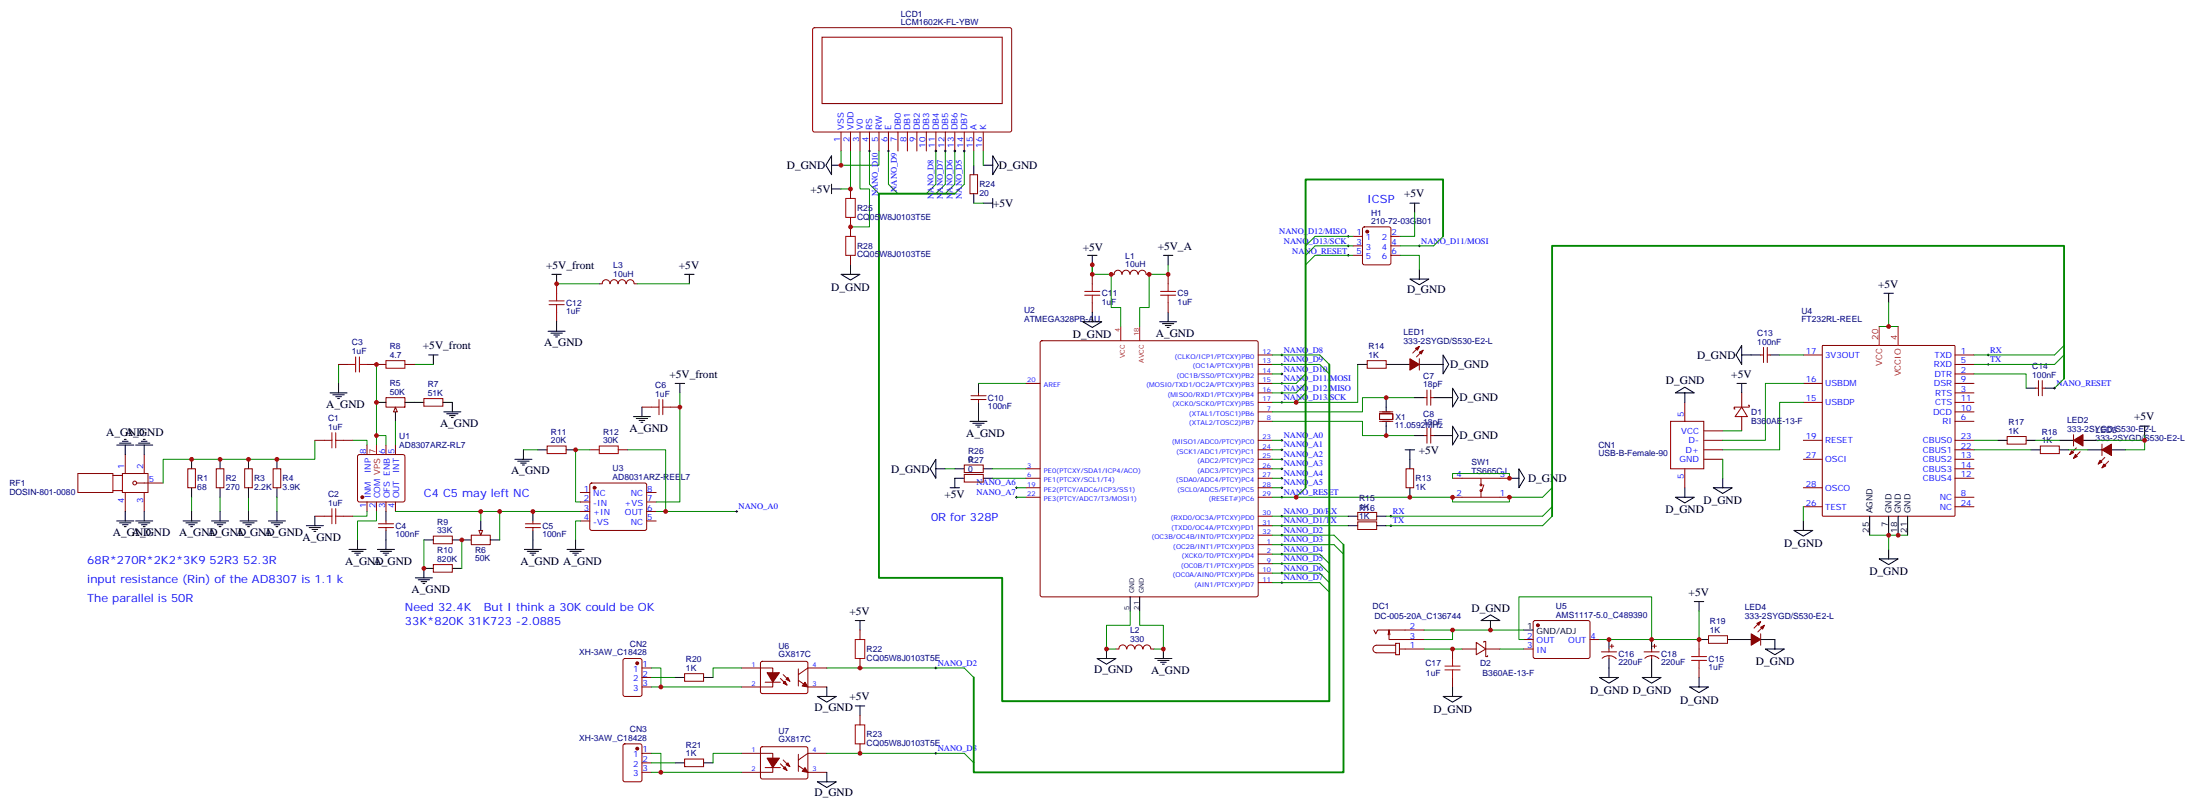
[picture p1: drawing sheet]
<svg xmlns="http://www.w3.org/2000/svg" width="819mm" height="300mm" viewBox="0 0 819 300" stroke-linecap="round" stroke-linejoin="round" font-family="sans-serif">
<g fill="none" stroke="#870000" stroke-width=".37">
<path d="M143.6 147.9h7.1v3.5h-7.1zM29 176.1h13v7.1h-13zM42 176.8h3.5M45.5 176.1h9.6v7.1h-9.6zM46.6 169.1v7M50.8 179.6h9.9M53.7 169.1v7M133.3 169.3l.4-.2h16.3l.5 .2 .2 .5v16.2l-.3 .5-.4 .2h-16.3l-.5-.2-.2-.5v-16.2zM136.6 165.5v3.6M143.6 165.5v3.6M147.1 165.5v3.6M42 182.5h3.5"/>
<path d="M46.6 183.2v7M53.7 183.2v7M136.6 186.7v3.5M140.1 186.7v3.5M143.6 186.7v3.5M147.1 186.7v3.5"/>
<circle cx="50.1" cy="179.6" r=".71"/>
</g>
<circle cx="134.8" cy="184.9" r=".53" fill="#870000" stroke="#870000" stroke-width=".37"/>
<path d="M140.1 165.5v3.6" fill="none" stroke="#f00" stroke-width=".37"/>
<path d="M126 135.5v7.1M140.1 135.5v30M117.2 163.8v7h-56.5v8.8M131.3 163.8h5.3v1.7M140.1 162h3.5v3.5M71.3 184.9v5.3M81.9 184.9v5.3M92.5 184.9v5.3M103 184.9v5.3M136.6 190.2v1.8h-5.3" fill="none" stroke="#008700" stroke-width=".37"/>
<path d="M159.5 132h3.5M161.3 132v3.5M140.1 149.6h3.5M147.1 153.2v3.5M150.7 149.6h3.5" fill="none" stroke="#000" stroke-width=".37"/>
<path d="M147.1 151.4l.7 1.8h-1.4z" fill="#f0f0f0" stroke="#870000" stroke-width=".37"/>
<path d="M147.1 156.7v8.8" fill="none" stroke="#008700" stroke-width=".37"/>
<path d="M178.9 193.7v3.6M171.8 200.8h3.6M182.4 200.8h3.5" fill="none" stroke="#000" stroke-width=".37"/>
<path d="M175.4 199h7v3.6h-7z" fill="none" stroke="#870000" stroke-width=".37"/>
<path d="M178.2 197.3h1.4l-.7 1.7z" fill="#f0f0f0" stroke="#870000" stroke-width=".37"/>
<g fill="none" stroke="#000" stroke-width=".37">
<path d="M309.4 57.9v7.1l-2.1-3.5zM323.2 56.2h.7M323.5 55.8v.7M330.2 56.2h.7M330.6 55.8v.7M347.9 56.2h.7M348.2 55.8v.7M351.4 56.2h.7M351.8 55.8v.7M354.9 56.2h.7M355.3 55.8v.7M358.5 56.2h.7"/>
<path d="M358.8 55.8v.7M369.4 57.9l2.1 3.6-2.1 3.5zM309.4 61.5h3.5M309.4 70.3h3.5M309.4 68.5v3.5M362.3 61.5v3.5M362.3 72v3.6M365.9 75.6h3.5M365.9 61.5h3.5M369.4 73.8v3.5M524.6 75.6h3.5M526.4 75.6v3.5"/>
<path d="M316.5 98.5v3.5M404.7 95h3.5M406.4 95v3.5M432.9 95h3.5M434.7 95v3.5M501.3 91.4h.7M501.3 87.9h.7M501.3 95h.7M501.7 87.6v.7M501.7 91.1v.7M501.7 94.6v.7M527.8 91.4h.7"/>
<path d="M528.1 91.1v.7M205.4 102h3.5M207.1 102v3.6M207.1 119.7v3.5M254.7 102h3.6M256.5 102v3.6M312.9 102h7.1l-3.5 2.1zM402.9 119.7h7.1l-3.6 2.1zM406.4 116.1v3.6M431.5 119.7h6.3M434.7 116.1v3.6M524.6 103.8h7.1l-3.6 2.1z"/>
<path d="M528.1 100.3v3.5M701 109.1h3.5M702.8 109.1v3.5M203.9 123.2h6.4M205 123.9h4.2M206.1 124.6h2.1M206.8 125.3h.7M432.5 120.4h4.3M433.6 121.1h2.1M434.3 121.8h.7M476.6 132h.7M476.6 135.5h.7"/>
<path d="M476.6 139.1h.7M477 131.7v.7M477 135.2v.7M477 138.7v.7M505.2 135.5h3.5M515.8 135.5h8.8M528.1 135.5h8.9M537 132l2.1 3.5-2.1 3.6zM648.1 128.5v7l-2.1-3.5zM648.1 132h7M658.7 132h3.5M739.5 132h.7"/>
<path d="M739.5 135.5h.7M739.8 131.7v.7M739.8 135.2v.7M122.8 146.1h6.4M123.9 146.8h4.2M124.9 147.5h2.1M125.6 148.2h.7M126 142.6v3.5M154.2 149.6h3.5M164.8 149.6h3.5v3.6M165.1 153.2h6.4M166.2 153.9h4.2"/>
<path d="M167.3 154.6h2.1M168 155.3h.7M235.7 154.9h6.3M236.7 155.6h4.3M237.8 156.4h2.1M238.5 157.1h.7M238.9 151.4v3.5M251.2 142.6h3.5M253 142.6v3.5M360.9 156.7h6.4M362 157.4h4.2M363 158.1h2.2"/>
<path d="M363.7 158.8h.8M364.1 142.6v3.5M364.1 149.6v7.1M476.6 149.6h.7M476.6 142.6h.7M476.6 146.1h.7M477 142.2v.7M477 145.8v.7M477 149.3v.7M515.8 147.9v4.9M515.8 157.1v4.9M526.4 147.9h3.5"/>
<path d="M533.4 147.9h7.1M540.5 144.4l2.1 3.5-2.1 3.5zM540.5 158.5l2.1 3.5-2.1 3.5zM623.4 146.1l3.5-2.1 3.5 2.1zM626.9 146.1v3.5M646.3 142.6h3.6M648.1 142.6v3.5M753.9 144.4h3.5M761 144.4h3.9M764.5 144v.7M796.3 158.5h3.5M798 158.5v3.5"/>
<path d="M43.4 165.5h6.4M44.5 164.8h4.2M45.5 164.1h2.2M46.2 163.4h.8M46.6 165.5v3.6M50.5 165.5h6.3M51.5 164.8h4.3M52.6 164.1h2.1M53.3 163.4h.7M53.7 165.5v3.6M71.3 170.8v3.5M81.9 170.8v3.5"/>
<path d="M92.5 170.8v3.5M103 170.8v3.5M191.6 170.8h6.3M192.7 171.5h4.2M193.7 172.2h2.1M194.4 172.9h.7M194.8 167.3v3.5M200.1 167.3h3.5M210.6 167.3h3.6M348.2 170.8v7.1l-2.1-3.6zM348.2 174.3h3.6M355.3 174.3h3.5"/>
<path d="M358.8 177.9h-3.5v3.5M365.9 174.3h3.5M365.9 177.9h3.5M476.6 167.3h.7M476.6 163.8h.7M476.6 170.8h.7M476.6 174.3h.7M476.6 177.9h.7M477 163.4v.7M477 166.9v.7M477 170.5v.7M477 174v.7"/>
<path d="M477 177.5v.7M522.9 167.3h3.5M524.6 167.3v7M526.4 162h3.5M533.4 162h7.1M561.7 177.9h3.5M565.2 174.3l2.1 3.6-2.1 3.5zM641 177.9v3.5M743.3 163.8h3.6M753.9 163.8h3.5M755.7 167.3h3.5M766.3 167.3h3.5"/>
<path d="M766.3 163.8h5.3M775.1 163.8h5.3M776.9 167.3h5.2M785.7 167.3h5.3M43.4 193.7h6.4M44.5 194.5h4.2M45.5 195.2h2.2M46.2 195.9h.8M46.6 190.2v3.5M50.5 193.7h6.3M51.5 194.5h4.3M52.6 195.2h2.1"/>
<path d="M53.3 195.9h.7M53.7 190.2v3.5M68.1 193.7h6.4M69.2 194.5h4.2M70.2 195.2h2.2M70.9 195.9h.7M71.3 181.4v3.5M71.3 190.2v3.5M78.7 193.7h6.4M79.8 194.5h4.2M80.8 195.2h2.1M81.5 195.9h.7"/>
<path d="M81.9 181.4v3.5M81.9 190.2v3.5M89.3 193.7h6.3M90.3 194.5h4.3M91.4 195.2h2.1M92.1 195.9h.7M92.5 181.4v3.5M92.5 190.2v3.5M99.9 193.7h6.3M100.9 194.5h4.3M102 195.2h2.1M102.7 195.9h.7"/>
<path d="M103 181.4v3.5M103 190.2v3.5M114 195.5h6.3M115 196.2h4.3M116.1 196.9h2.1M116.8 197.6h.7M117.2 192v3.5M143.6 190.2v3.5M143.6 197.3v7M198.3 190.2v3.5M198.3 197.3v7M273.8 190.2h.7"/>
<path d="M274.1 189.9v.7M353.5 181.4h3.5M377.9 181.4h.7M377.9 184.9h.7M378.2 181v.8M378.2 184.6v.7M476.6 192h.7M476.6 181.4h.7M476.6 184.9h.7M476.6 195.5h.7M476.6 199h.7M477 181v.8"/>
<path d="M477 184.6v.7M477 191.6v.7M477 195.2v.7M477 198.7v.7M501.7 192h3.5M501.7 195.5h3.5M512.3 192h3.5M512.3 195.5h3.5M517.2 192h.7M517.2 195.5h.7M517.6 191.6v.7M517.6 195.2v.7"/>
<path d="M524.6 181.4v3.5M623.4 184.9h7l-3.5 2.1zM626.9 181.4v3.5M637.5 181.4h7.1l-3.6 2.1zM667.5 197.3h7l-3.5 2.1zM671 193.7v3.6M695.7 192v7M702.8 192v7M706.3 192v7M709.8 192v7M129.9 204.3h6.3M130.9 205h4.2"/>
<path d="M132 205.7h2.1M132.7 206.4h.7M133 200.8v3.5M140.4 204.3h6.4M141.5 205h4.2M142.6 205.7h2.1M143.3 206.4h.7M154.6 214.9h6.3M155.6 215.6h4.2M156.7 216.3h2.1M157.4 217h.7M157.7 200.8h3.6"/>
<path d="M161.3 211.4h-3.6v3.5M168.3 200.8h3.5M168.3 211.4h3.5M195.1 204.3h6.4M196.2 205h4.2M197.2 205.7h2.2M197.9 206.4h.7M211 204.3h6.3M212.1 205h4.2M213.1 205.7h2.1M213.8 206.4h.7M214.2 200.8v3.5"/>
<path d="M476.6 202.6h.7M476.6 206.1h.7M476.6 209.6h.7M476.6 213.1h.7M476.6 216.7h.7M477 202.2v.7M477 205.7v.7M477 209.3v.7M477 212.8v.7M477 216.3v.7M699.2 207.9h7.1l-3.5 2.1zM702.8 204.3v3.6"/>
<path d="M318.2 230.8h3.6M320 230.8v3.5M420.5 222v5.3M424.1 222v5.3M551.1 230.8l3.5-2.1 3.5 2.1zM554.6 230.8v3.5M566.9 234.3h3.6M598.7 237.8v3.6M614.6 237.8v3.6M630.4 223.7h3.6M632.2 223.7v3.6M632.2 237.8h3.5"/>
<path d="M642.8 237.8h8.8M655.1 237.8h5.3v3.6M251.2 252h3.5M261.8 252h3.5M304.1 259h7.1l-3.5 2.1zM307.7 255.5v3.5M347.9 248.4h.7M348.2 248.1v.7M408.2 244.9h7.1l-3.6 2.1zM411.7 241.4v3.5M429.7 244.9h6.4M430.8 245.6h4.2"/>
<path d="M431.8 246.3h2.2M432.5 247h.7M432.9 241.4v3.5M537 259h7l-3.5 2.1zM540.5 255.5v3.5M595.2 252h7l-3.5 2.1zM598.7 244.9v7.1M611 252h7.1l-3.5 2.1zM614.6 244.9v7.1M628.7 255.5h7l-3.5 2.1zM632.2 252v3.5M656.9 241.4h7.1l-3.6 2.1z"/>
<path d="M318.2 262.5h3.6M320 262.5v3.6M348.2 279.8v.7M251.2 283.7h3.5M261.8 283.7h3.5M304.1 290.8h7.1l-3.5 2.1zM307.7 287.2v3.6M347.9 280.2h.7"/>
</g>
<g fill="none" stroke="#870000" stroke-width=".37">
<path d="M302.6 10.5l.5-.2 72.9 .1 .4 .6v37.7l-.7 .4-72.9-.1-.4-.6v-37.4zM305.9 13.8h67v24.7h-67zM312.9 49.1v7.1M316.5 49.1v7.1M320 49.1v7.1M323.5 49.1v7.1M327.1 49.1v7.1M330.6 49.1v7.1M334.1 49.1v7.1M337.6 49.1v7.1M341.2 49.1v7.1M344.7 49.1v7.1"/>
<path d="M348.2 49.1v7.1M351.8 49.1v7.1M355.3 49.1v7.1M358.8 49.1v7.1M362.3 49.1v7.1M365.9 49.1v7.1M316.5 70.3v3.5M360.9 65h2.8v7h-2.8zM316.5 80.9v7M316.5 95v3.5M503.4 87.9h3.6M503.4 95h3.6"/>
<path d="M503.4 91.4h3.6M507.2 84.6l.5-.2h9.2l.5 .2 .2 .5v12.7l-.3 .5-.4 .2h-9.2l-.5-.2-.2-.5v-12.7zM517.6 87.9h3.5M517.6 95h3.5M517.6 91.4h3.5M207.1 105.6v3.5M207.1 116.1v3.6M223 105.6h1M224.1 105.5a1.41 1.41 0 0 1 1.4-1.5 1.41 1.41 0 0 1 1.4 1.5M227.1 105.5a1.41 1.41 0 0 1 1.4-1.5 1.41 1.41 0 0 1 1.4 1.5M230.1 105.5a1.41 1.41 0 0 1 1.4-1.5 1.41 1.41 0 0 1 1.4 1.5M233.1 105.5a1.41 1.41 0 0 1 1.4-1.5 1.41 1.41 0 0 1 1.4 1.5"/>
<path d="M236 105.6h1.1M406.4 102v3.6M406.4 112.6v3.5M413.5 102h1M414.6 102a1.41 1.41 0 0 1 1.4-1.5 1.41 1.41 0 0 1 1.4 1.5M417.6 102a1.41 1.41 0 0 1 1.4-1.5 1.41 1.41 0 0 1 1.4 1.5M420.6 102a1.41 1.41 0 0 1 1.4-1.5 1.41 1.41 0 0 1 1.4 1.5M423.6 102a1.41 1.41 0 0 1 1.4-1.5 1.41 1.41 0 0 1 1.4 1.5M426.5 102h1.1M434.7 102v3.6M434.7 112.6v3.5M126 135.5h3.5"/>
<path d="M136.6 135.5h7M150.7 135.5h3.5M468.2 132h5.3M468.2 135.5h5.3M468.2 139.1h5.3M508.7 134.1h7.1v2.8h-7.1zM528.1 128.8l-2.4 2.5M528.1 133.4v4.3M529.6 130.2l-2.5 2.5M655.1 132h1.1M656.2 129.2v5.6M657.6 132h1.1"/>
<path d="M657.6 129.2v5.6M671 132h7.1M678.1 128.7h49.3l.1 62.9-.2 .3-48.9 .1-.3-.2zM727.5 132h7M727.5 135.5h7M727.5 139.1h7M157.7 148.2h7.1v2.9h-7.1zM238.9 151.4h3.5M249.4 151.4h3.6M361.3 148.6h5.6M361.3 147.2h5.6M364.1 146.1v1.1"/>
<path d="M364.1 148.6v1M381.7 142.6h5.3M468.2 153.2h5.3M468.2 156.7h5.3M468.2 142.6h5.3M468.2 146.1h5.3M468.2 149.6h5.3M513.3 153.9h5v2.1h-5zM513.3 153.2h5M513.3 156.7h5M529.9 147.9h1.1M531 145.1v5.6"/>
<path d="M531 159.2v5.6M532.4 145.1v5.6M532.4 159.2v5.6M532.4 147.9h1M621.6 156.7h12.4v17.6h-12.4zM626.9 149.6v7.1M648.1 151.4l2.1 3.5h-4.6zM648.1 146.1v5.3M648.1 154.9v5.3M650.6 150.7h.3v.7h-5.6v.7h.3M671 142.6h7.1M671 149.6h7.1"/>
<path d="M727.5 153.2h7M727.5 156.7h7M727.5 142.6h7M727.5 146.1h7M727.5 149.6h7M757.4 144.4h1.1M758.5 141.5v5.7M759.9 141.5v5.7M759.9 144.4h1.1M69.9 174.3h2.8v7.1h-2.8zM80.5 174.3h2.8v7.1h-2.8zM91.1 174.3h2.8v7.1h-2.8z"/>
<path d="M101.6 174.3h2.9v7.1h-2.9zM117.2 163.8h3.5M127.7 163.8h3.6M203.6 165.9h7v2.8h-7zM219.5 167.3h3.5M219.7 179.8l.5-.2h19.7l.5 .2 .2 .5v16.3l-.2 .5-.5 .2h-19.7l-.5-.3-.2-.4v-16.3zM230 167.3h3.6M358.8 172.9h7.1v2.9h-7.1zM358.8 176.5h7.1v2.8h-7.1zM381.7 174.3h5.3M381.7 177.9h5.3M468.2 174.3h5.3"/>
<path d="M468.2 177.9h5.3M468.2 163.8h5.3M468.2 167.3h5.3M468.2 170.8h5.3M523.2 174.3h2.8v7.1h-2.8zM529.9 162h1.1M532.4 162h1M540.5 177.9h21.2M551.1 177.9v2.1M626.9 174.3v7.1M634 163.8h7M634 167.3h7"/>
<path d="M634 170.8h7M634 160.2h7M671 163.8h7.1M671 170.8h7.1M727.5 174.3h7M727.5 177.9h7M727.5 163.8h7M727.5 167.3h7M727.5 170.8h7M746.9 162.3h7v2.9h-7zM759.2 165.9h7.1v2.8h-7.1zM771.6 161.6v4.3"/>
<path d="M772.6 166.6l-2.5 2.5M774 168l-2.4 2.5M782.1 165.2v4.2M783.2 170.1l-2.5 2.5M784.6 171.5l-2.5 2.5M117.2 192h3.5M127.7 192h3.6M140.8 196.2h5.6M140.8 194.8h5.6M143.6 193.7v1.1M143.6 196.2v1.1M161.3 199.4h7v2.8h-7z"/>
<path d="M195.5 196.2h5.6M195.5 194.8h5.6M198.3 193.7v1.1M198.3 196.2v1.1M215.9 183.2h3.6M215.9 186.7h3.6M215.9 190.2h3.6M215.9 193.7h3.6M240.6 183.2h3.6M240.6 186.7h3.6M240.6 190.2h3.6M240.6 193.7h3.6"/>
<path d="M381.7 184.9h5.3M381.7 181.4h5.3M468.2 192h5.3M468.2 195.5h5.3M468.2 184.9h5.3M468.2 199h5.3M468.2 181.4h5.3M505.2 190.6h7.1v2.8h-7.1zM505.2 194.1h7.1v2.8h-7.1zM540.5 184.9h21.2M551.1 182.8v2.1M552.1 180.3l-.7 2.2"/>
<path d="M671 181.4h7.1M671 188.5h7.1M727.5 184.9h7M727.5 188.5h7M161.3 210h7v2.8h-7zM468.2 202.6h5.3M468.2 206.1h5.3M468.2 209.6h5.3M468.2 213.1h5.3M468.2 216.7h5.3M320 234.3v3.5M511.2 234.3l.7 1.4 .7-1.4h17.3"/>
<path d="M516.5 236.1l.4-1.8v3.5h13M516.9 234.3l.3 1.8M519.3 239.3h1.4v4.2h-1.4zM519.3 240h-7a1.41 1.41 0 0 0-1.4 1.4 1.41 1.41 0 0 0 1.4 1.4h7M549.3 238.9l3.5 2.5-3.5 2.1zM552.1 238.9v-.4h.7v5.7h.7v-.4M566.9 237.8h3.6M570.7 231l.5-.2h20l.4 .7v13l-.7 .4-20-.1-.4-.6v-12.7zM591.6 237.8h3.6M599.8 239.6v1.4M615.6 239.6v1.4M632.2 237.8v3.6"/>
<path d="M635.7 236.4h7.1v2.9h-7.1zM655.1 231.1l-2.4 2.5M655.1 235.7v4.3M656.6 232.6l-2.5 2.4M232 245.1l.5-.2h5.7l.6 .4 .1 13-.5 .7h-5.9l-.6-.5-.1-12.9zM238.9 248.4h3.5M238.9 255.5h3.5M238.9 252h3.5M254.7 250.5h7.1v2.9h-7.1zM275.9 248.4h11.6v7.1h-11.6M283.2 246.2l.5-.2h16.5l.4 .7-.1 10.8-.6 .5-16.5-.1-.4-.7v-10.5zM284.7 253.7h5.7"/>
<path d="M290.4 252.3l2.4 2.5M291.4 250.9l2.5 2.5M297.1 253l3.5 2.5h7.1M297.1 248.8v6.3M307.7 248.4h-7.1l-3.5 2.5M320 244.9v3.5M415.3 241.4h1M416.4 241.3a1.41 1.41 0 0 1 1.4-1.5 1.41 1.41 0 0 1 1.4 1.5M419.3 241.3a1.41 1.41 0 0 1 1.5-1.5 1.41 1.41 0 0 1 1.4 1.5M422.3 241.3a1.41 1.41 0 0 1 1.4-1.5 1.41 1.41 0 0 1 1.4 1.5M425.4 241.3a1.41 1.41 0 0 1 1.4-1.5 1.41 1.41 0 0 1 1.4 1.5M428.3 241.4h1.1"/>
<path d="M520.7 241.4h9.2M540.5 241.4v3.5M540.5 252v3.5M544 241.4h5.3M552.8 241.4h5.3M566.9 241.4h3.6M595.9 242.4h5.6M596.2 244.8a3.8 3.8 0 0 1 5.2 .2M598.7 241.4v1M598.7 243.8v1.1M599.1 240.3h1.4M611.8 242.4h5.6"/>
<path d="M612 244.8a3.8 3.8 0 0 1 5.3 .2M614.6 241.4v1M614.6 243.8v1.1M614.9 240.3h1.4M632.2 248.4v3.6M232 276.9l.5-.3h5.7l.6 .5 .1 13-.5 .6-5.9 .1-.6-.5-.1-12.9zM283.2 277.9l.5-.2 16.5 .1 .4 .6-.1 10.9-.6 .4-16.5-.1-.4-.6v-10.6zM320 266.1v3.5M320 276.6v3.6M238.9 280.2h3.5M238.9 287.2h3.5M238.9 283.7h3.5"/>
<path d="M254.7 282.3h7.1v2.8h-7.1zM275.9 280.2h11.6v7h-11.6M284.7 285.5h5.7M290.4 284.1l2.4 2.4M291.4 282.6l2.5 2.5M297.1 280.5v6.4M297.1 284.8l3.5 2.4h7.1M307.7 280.2h-7.1l-3.5 2.4"/>
<circle cx="551.1" cy="182.5" r=".35"/>
<circle cx="551.1" cy="180.3" r=".35"/>
</g>
<g fill="none" stroke="#008700" stroke-width=".37">
<path d="M312.9 56.2v5.3h14.2v-5.3M316.5 56.2v14.1h-3.6M320 56.2v14.1h3.5v14.1h-7M323.5 56.2v12.3l3.6 3.5M330.6 56.2v12.3l3.5 3.5M348.2 56.2v12.3l-3.5 3.5M351.8 56.2v12.3l-3.6 3.5M355.3 56.2v12.3l-3.5 3.5M358.8 56.2v12.3l-3.5 3.5M362.3 56.2v5.3M365.9 56.2v5.3M362.3 75.6h3.6"/>
<path d="M526.4 79.1v8.8h-5.3M434.7 98.5v3.5h-7.1v12.4h-3.5v7M503.4 91.4h-14.1l-3.5 3.6M503.4 87.9h-14.1l-3.5 3.5M503.4 95h-14.1l-3.5 3.5M521.1 95h7v5.3M537 87.9l-3.6 3.5h-12.3M207.1 105.6h15.9M237.1 105.6h19.4M406.4 102v-3.5v3.5h7.1v12.4h3.5v7M702.8 112.6v8.8M154.2 135.5h7.1"/>
<path d="M473.5 132h17.6l3.5 3.5M473.5 135.5h17.6l3.5 3.6M473.5 139.1h3.5M485.8 139.1l-3.5 3.5h-8.8M505.2 135.5v14.1h-31.7M662.2 132h8.8M699.2 121.4h7.1M734.5 139.1h19.4v5.3M768 132l-3.5 3.5h-30M768 128.5l-3.5 3.5h-30M253 146.1v40.6h-8.8M364.1 142.6h17.6"/>
<path d="M473.5 156.7h33.5v5.3h19.4M485.8 142.6l-3.5 3.5h-8.8M485.8 146.1l-3.5 3.5M526.4 147.9h-19.4v5.3h-33.5M671 142.6h-14.1v21.2h-15.9M671 149.6h-8.8v17.7h-21.2M768 140.8l-3.5 3.6M194.8 167.3h5.3M219.5 167.3h-5.3v19.4h1.7M233.6 167.3h14.1v22.9h-3.5M351.8 174.3h3.5M369.4 174.3h12.3"/>
<path d="M369.4 177.9h12.3M473.5 167.3h3.5M473.5 163.8h3.5M473.5 170.8h3.5M473.5 174.3h3.5M473.5 177.9h3.5M540.5 177.9v-1.8h21.2v1.8M641 170.8v7.1M641 160.2h7.1M734.5 167.3h21.2M734.5 163.8h8.8M757.4 163.8h8.9"/>
<path d="M769.8 167.3h7.1M798 162v1.8h-17.6M798 163.8v3.5h-7M140.1 190.2v3.5h-7.1v7.1M147.1 190.2h68.8M178.9 190.2v3.5M185.9 190.2v10.6M215.9 193.7h-1.7v7.1M247.7 190.2h26.4M378.2 184.9h3.5M378.2 181.4h3.5M473.5 192h28.2"/>
<path d="M473.5 195.5h28.2M473.5 199h22.9l3.5 3.6M473.5 181.4h3.5M485.8 181.4l-3.5 3.5M577.5 181.4l-3.5 3.5h-12.3v1.8h-21.2v-1.8h-67M577.5 192l-3.5 3.5h-58.2M577.5 188.5l-3.5 3.5h-58.2M671 188.5v5.2M695.7 199h14.1M702.8 199v5.3M157.7 200.8v10.6M171.8 200.8v10.6"/>
<path d="M473.5 202.6h22.9l3.5 3.5M473.5 216.7h17.6l3.5 3.5M473.5 206.1h17.6l3.5 3.5M473.5 209.6h17.6l3.5 3.5M473.5 213.1h17.6l3.5 3.6M420.5 227.3v5.3h-8.8v8.8h3.6M424.1 227.3v5.3h8.8v8.8h-3.5M529.9 234.3h37M540.5 234.3v3.5h-10.6M566.9 237.8h-1.7v-15.8h49.4v15.8M632.2 227.3v10.5h-37M242.4 248.4h3.5v7.1"/>
<path d="M242.4 255.5h33.5M242.4 252h8.8M275.9 248.4h-10.6v3.6M307.7 248.4h51.1l3.5 3.6M529.9 241.4h14.1M558.1 241.4h8.8M242.4 280.2h3.5v7M242.4 287.2h33.5M242.4 283.7h8.8M275.9 280.2h-10.6v3.5M307.7 280.2h51.1l3.5 3.5"/>
</g>
<path d="M387.3 126.9l.4-.2h79.8l.5 .2 .2 .5v93.9l-.3 .5-.4 .2h-79.8l-.5-.3-.2-.4v-93.9z" fill="none" stroke="#850000" stroke-width=".37"/>
<path d="M417 121.4v5.3M424.1 121.4v5.3M699.2 121.4v7.1M706.3 121.4v7.1" fill="none" stroke="#f00" stroke-width=".37"/>
<g fill="none" stroke="#a10000" stroke-width=".37">
<path d="M314.7 73.8h3.5v7.1h-3.5zM314.7 87.9h3.5v7.1h-3.5zM204.3 113.3h5.6M204.3 111.9h5.6M207.1 109.1v2.8M207.1 113.3v2.8M403.6 109.8h5.7M403.6 108.4h5.7M406.4 105.6v2.8M406.4 109.8v2.8M431.8 109.8h5.7M431.8 108.4h5.7"/>
<path d="M434.7 105.6v2.8M434.7 109.8v2.8M129.5 135.5h2.8M132.3 132.7v5.7M133.7 135.5h2.9M133.7 132.7v5.7M143.6 134.1h7.1v2.8h-7.1zM242.4 151.4h2.8M245.2 148.6v5.6M246.6 151.4h2.8M246.6 148.6v5.6M120.7 163.8h2.8"/>
<path d="M123.5 160.9v5.7M124.9 163.8h2.8M124.9 160.9v5.7M223 165.9h7v2.8h-7zM120.7 192h2.8M123.5 189.2v5.6M124.9 189.2v5.6M124.9 192h2.8M318.2 237.8h3.6v7.1h-3.6zM537.7 249.1h5.6M537.7 247.7h5.6M540.5 244.9v2.8"/>
<path d="M540.5 249.1v2.9M629.4 245.6h5.6M629.4 244.2h5.6M632.2 241.4v2.8M632.2 245.6v2.8M318.2 269.6h3.6v7h-3.6z"/>
</g>
<g fill="#870000" stroke="#870000" stroke-width=".37">
<path d="M524.6 133.4l3.5 2.1-3.5 2.2z"/>
<path d="M528.1 131l1.5-.8-.8 1.5z"/>
<path d="M526.7 129.5l1.4-.7-.7 1.4z"/>
<path d="M771.6 163.8l3.5-2.2v4.3z"/>
<path d="M770.9 167.6l.7 .7-1.5 .8z"/>
<path d="M772.3 169.1l.7 .7-1.4 .7z"/>
<path d="M782.1 167.3l3.6-2.1v4.2z"/>
<path d="M781.4 171.2l.7 .7-1.4 .7z"/>
<path d="M782.8 172.6l.8 .7-1.5 .7z"/>
<path d="M651.6 235.7l3.5 2.1-3.5 2.2z"/>
<path d="M655.1 233.3l1.5-.7-.8 1.4z"/>
<path d="M653.7 231.8l1.4-.7-.7 1.5z"/>
<path d="M299.5 253.7l1.1 1.8-2.1-.4z"/>
<path d="M291.4 254.1l.7-.7 .7 1.4z"/>
<path d="M292.5 252.7l.7-.7 .7 1.4z"/>
<path d="M285.4 250.2h4.6l-2.5 3.5z"/>
<path d="M299.5 285.5l1.1 1.7-2.1-.3z"/>
<path d="M291.4 285.8l.7-.7 .7 1.4z"/>
<path d="M292.5 284.4l.7-.7 .7 1.4z"/>
<path d="M285.4 281.9h4.6l-2.5 3.6z"/>
<circle cx="221.2" cy="181.4" r=".53"/>
<circle cx="508.7" cy="86.1" r=".53"/>
<circle cx="572.2" cy="232.6" r=".53"/>
<circle cx="237.1" cy="246.7" r=".53"/>
<circle cx="237.1" cy="278.4" r=".53"/>
</g>
<path d="M355.3 72h-28.2v142.9h45.8v45.9h121.7v-125.3M537 87.9v-21.2h-51.2v114.7M768 140.8v-49.4h-190.5v100.6M499.9 202.6v84.6h-137.6v-35.2" fill="none" stroke="#008700" stroke-width=".71"/>
<g fill="#c00">
<circle cx="140.1" cy="162" r=".88"/>
<circle cx="140.1" cy="149.6" r=".88"/>
<circle cx="198.3" cy="190.2" r=".88"/>
<circle cx="185.9" cy="190.2" r=".88"/>
<circle cx="178.9" cy="190.2" r=".88"/>
<circle cx="71.3" cy="170.8" r=".88"/>
<circle cx="81.9" cy="170.8" r=".88"/>
<circle cx="92.5" cy="170.8" r=".88"/>
<circle cx="103" cy="170.8" r=".88"/>
<circle cx="140.1" cy="135.5" r=".88"/>
<circle cx="171.8" cy="200.8" r=".88"/>
<circle cx="214.2" cy="167.3" r=".88"/>
<circle cx="253" cy="151.4" r=".88"/>
<circle cx="247.7" cy="190.2" r=".88"/>
<circle cx="411.7" cy="241.4" r=".88"/>
<circle cx="427.6" cy="102" r=".88"/>
<circle cx="524.6" cy="184.9" r=".88"/>
<circle cx="540.5" cy="184.9" r=".88"/>
<circle cx="561.7" cy="177.9" r=".88"/>
<circle cx="432.9" cy="241.4" r=".88"/>
<circle cx="157.7" cy="211.4" r=".88"/>
<circle cx="515.8" cy="147.9" r=".88"/>
<circle cx="515.8" cy="162" r=".88"/>
<circle cx="482.3" cy="149.6" r=".88"/>
<circle cx="482.3" cy="184.9" r=".88"/>
<circle cx="798" cy="163.8" r=".88"/>
<circle cx="702.8" cy="199" r=".88"/>
<circle cx="706.3" cy="199" r=".88"/>
<circle cx="702.8" cy="121.4" r=".88"/>
<circle cx="540.5" cy="234.3" r=".88"/>
<circle cx="561.7" cy="184.9" r=".88"/>
<circle cx="632.2" cy="237.8" r=".88"/>
<circle cx="614.6" cy="237.8" r=".88"/>
<circle cx="320" cy="248.4" r=".88"/>
<circle cx="320" cy="280.2" r=".88"/>
<circle cx="207.1" cy="105.6" r=".88"/>
<circle cx="312.9" cy="61.5" r=".88"/>
<circle cx="434.7" cy="102" r=".88"/>
<circle cx="598.7" cy="237.8" r=".88"/>
<circle cx="540.5" cy="241.4" r=".88"/>
<circle cx="554.6" cy="234.3" r=".88"/>
<circle cx="316.5" cy="70.3" r=".88"/>
<circle cx="316.5" cy="84.4" r=".88"/>
<circle cx="245.9" cy="255.5" r=".88"/>
<circle cx="245.9" cy="287.2" r=".88"/>
<circle cx="413.5" cy="102" r=".88"/>
<circle cx="406.4" cy="98.5" r=".88"/>
<circle cx="406.4" cy="102" r=".88"/>
</g>
<g font-size="4.2">
<text x="292.8" y="62.9">D_GND</text>
<text x="371.7" y="62.9">D_GND</text>
<text x="301.6" y="71.7">+5V</text>
<text x="369.6" y="76.9">+5V</text>
<text x="522.5" y="73.4">+5V</text>
<text x="402.9" y="93.2">+5V</text>
<text x="430.8" y="92.8">+5V_A</text>
<text x="203.2" y="99.9">+5V_front</text>
<text x="252.6" y="99.9">+5V</text>
<text x="698.9" y="106.9">+5V</text>
<text x="309.3" y="108.1">D_GND</text>
<text x="523.6" y="109.1">D_GND</text>
<text x="399.3" y="125.7">D_GND</text>
<text x="430.1" y="125.3">A_GND</text>
<text x="157.4" y="129.9">+5V_front</text>
<text x="202.5" y="128.8">A_GND</text>
<text x="539.6" y="136.9">D_GND</text>
<text x="631.5" y="133.4">D_GND</text>
<text x="249.1" y="140.4">+5V_front</text>
<text x="619.9" y="142.8">D_GND</text>
<text x="644.2" y="140.4">+5V</text>
<text x="543.1" y="149.3">D_GND</text>
<text x="121.4" y="151.8">A_GND</text>
<text x="163.7" y="158.8">A_GND</text>
<text x="234.3" y="160.6">A_GND</text>
<text x="794.1" y="156.3">+5V</text>
<text x="39.5" y="162.3">A_GND</text>
<text x="46.5" y="162.3">A_GND</text>
<text x="359.5" y="162.3">A_GND</text>
<text x="543.1" y="163.4">D_GND</text>
<text x="527.9" y="168.7">+5V</text>
<text x="190.2" y="176.5">A_GND</text>
<text x="331.6" y="175.8">D_GND</text>
<text x="568.6" y="179.3">D_GND</text>
<text x="351.4" y="185.3">+5V</text>
<text x="619.7" y="190.9">D_GND</text>
<text x="633.9" y="187.4">D_GND</text>
<text x="42" y="199.4">A_GND</text>
<text x="49.1" y="199.4">A_GND</text>
<text x="66.7" y="199.4">A_GND</text>
<text x="77.3" y="199.4">A_GND</text>
<text x="87.9" y="199.4">A_GND</text>
<text x="98.5" y="199.4">A_GND</text>
<text x="112.6" y="201.2">A_GND</text>
<text x="663.8" y="203.3">D_GND</text>
<text x="128.4" y="210">A_GND</text>
<text x="139" y="210">A_GND</text>
<text x="193.7" y="210">A_GND A_GND</text>
<text x="695.6" y="213.9">D_GND</text>
<text x="153.1" y="220.6">A_GND</text>
<text x="628.3" y="221.6">+5V</text>
<text x="547.6" y="227.5">D_GND</text>
<text x="316.1" y="228.6">+5V</text>
<text x="407.1" y="250.2">D_GND</text>
<text x="428.3" y="250.5">A_GND</text>
<text x="653.4" y="247.4">D_GND</text>
<text x="316.1" y="260.4">+5V</text>
<text x="591.6" y="258.1">D_GND D_GND</text>
<text x="625.2" y="261.7">D_GND</text>
<text x="303.1" y="264.3">D_GND</text>
<text x="533.4" y="265.2">D_GND</text>
<text x="303.1" y="296.1">D_GND</text>
</g>
<g font-size="4.2" fill="#00f">
<text x="508.7" y="75.6">ICSP</text>
<text x="157.7" y="184.9">C4 C5 may left NC</text>
<text x="346.5" y="193.7">0R for 328P</text>
<text x="32.5" y="209.6">68R*270R*2K2*3K9 52R3 52.3R</text>
<text x="32.5" y="216.7">input resistance (Rin) of the AD8307 is 1.1 k</text>
<text x="32.5" y="223.7">The parallel is 50R</text>
<text x="150.7" y="227.3">Need 32.4K</text>
<text x="180" y="227.3">But I think a 30K could be OK</text>
<text x="150.7" y="232.6">33K*820K 31K723 -2.0885</text>
</g>
<g font-size="3.2" fill="#000080">
<text x="335.2" y="9.2">LCM1602K-FL-YBW</text>
<text x="335.2" y="6.3">LCD1</text>
<text x="364.5" y="69.6">R24</text>
<text x="364.5" y="72.9">20</text>
<text x="318.9" y="81.7">CQ05W8J0103T5E</text>
<text x="318.9" y="78.5">R25</text>
<text x="510.2" y="83.3">210-72-03GB01</text>
<text x="510.2" y="80.2">H1</text>
<text x="318.9" y="95.8">CQ05W8J0103T5E</text>
<text x="318.9" y="92.6">R28</text>
<text x="228.2" y="99.9">L3</text>
<text x="418.7" y="99.4">10uH</text>
<text x="418.7" y="96.3">L1</text>
<text x="228.2" y="103">10uH</text>
<text x="210.6" y="113.7">C12</text>
<text x="410" y="113.4">1uF</text>
<text x="410" y="110.3">C11</text>
<text x="438.2" y="113.4">1uF</text>
<text x="438.2" y="110.3">C9</text>
<text x="210.6" y="116.9">1uF</text>
<text x="381" y="119.7">ATMEGA328PB-AU</text>
<text x="381" y="116.5">U2</text>
<text x="670.3" y="119.7">FT232RL-REEL</text>
<text x="670.3" y="116.7">U4</text>
<text x="522.3" y="124.7">LED1</text>
<text x="653.9" y="125">C13</text>
<text x="130.9" y="131.7">1uF</text>
<text x="130.9" y="128.4">C3</text>
<text x="145" y="129.8">R8</text>
<text x="509.3" y="129.9">R14</text>
<text x="522.3" y="127.8">333-2SYGD/S530-E2-L</text>
<text x="653.9" y="128.1">100nF</text>
<text x="145" y="133.1">4.7</text>
<text x="509.3" y="133.1">1K</text>
<text x="756.2" y="137.3">C14</text>
<text x="145" y="143.7">R5</text>
<text x="529.6" y="140.8">C7</text>
<text x="756.2" y="140.5">100nF</text>
<text x="145" y="146.8">50K</text>
<text x="159.1" y="147.2">51K</text>
<text x="159.2" y="144.1">R7</text>
<text x="243.8" y="147.5">1uF</text>
<text x="243.8" y="144.3">C6</text>
<text x="367.6" y="149">C10</text>
<text x="529.6" y="144">18pF</text>
<text x="367.6" y="152.2">100nF</text>
<text x="529.6" y="154.9">C8</text>
<text x="651.6" y="154.3">D1</text>
<text x="122.1" y="159.9">1uF</text>
<text x="122.1" y="156.7">C1</text>
<text x="205" y="161.6">R11</text>
<text x="224.4" y="161.6">R12</text>
<text x="519" y="159.3">11.0592MHz</text>
<text x="519.2" y="156.1">X1</text>
<text x="529.6" y="158.1">18pF</text>
<text x="651.6" y="157.5">B360AE-13-F</text>
<text x="747.4" y="161.3">1K</text>
<text x="747.4" y="158.2">R17</text>
<text x="759.7" y="161.7">R18</text>
<text x="769.2" y="160.6">333-2SYGD/S530-E2-L</text>
<text x="769.2" y="157.4">LED2</text>
<text x="779.8" y="160.9">LED3</text>
<text x="148.5" y="166.7">AD8307ARZ-RL7</text>
<text x="148.6" y="163.1">U1</text>
<text x="205" y="164.8">20K</text>
<text x="224.4" y="164.8">30K</text>
<text x="594.7" y="166.6">CN1</text>
<text x="759.7" y="164.8">1K</text>
<text x="779.8" y="164.1">333-2SYGD/S530-E2-L</text>
<text x="360.2" y="171.9">0</text>
<text x="360.2" y="168.8">R26</text>
<text x="360.2" y="172.3">R27</text>
<text x="547.5" y="172.9">SW1</text>
<text x="594.7" y="169.8">USB-B-Female-90</text>
<text x="73.4" y="179">R1</text>
<text x="84" y="179">R2</text>
<text x="94.6" y="179">R3</text>
<text x="105.2" y="179">R4</text>
<text x="227.9" y="178.5">AD8031ARZ-REEL7</text>
<text x="227.9" y="175.3">U3</text>
<text x="360.2" y="175.4">0</text>
<text x="526.7" y="179">R13</text>
<text x="547.5" y="176.1">TS665CJ</text>
<text x="3.5" y="184">DOSIN-801-0080</text>
<text x="3.5" y="180.8">RF1</text>
<text x="73.4" y="182.2">68</text>
<text x="84" y="182.2">270</text>
<text x="94.6" y="182.2">2.2K</text>
<text x="105.2" y="182.2">3.9K</text>
<text x="122.1" y="184.9">C2</text>
<text x="526.7" y="182.2">1K</text>
<text x="122.1" y="188.1">1uF</text>
<text x="505.7" y="189.5">1K</text>
<text x="505.7" y="186.4">R15</text>
<text x="505.7" y="189.9">R16</text>
<text x="147.1" y="196.7">C4</text>
<text x="162.7" y="195.1">R9</text>
<text x="201.8" y="196.7">C5</text>
<text x="505.7" y="193">1K</text>
<text x="147.1" y="199.8">100nF</text>
<text x="162.7" y="198.3">33K</text>
<text x="201.8" y="199.8">100nF</text>
<text x="162.7" y="208.9">820K</text>
<text x="162.7" y="205.7">R10</text>
<text x="176.8" y="208.8">50K</text>
<text x="176.8" y="205.6">R6</text>
<text x="510.7" y="226.6">DC1</text>
<text x="579" y="226.6">U5</text>
<text x="649.3" y="226.9">LED4</text>
<text x="511.4" y="230.1">DC-005-20A_C136744</text>
<text x="579" y="229.7">AMS1117-5.0_C489390</text>
<text x="636.3" y="232.2">R19</text>
<text x="649.3" y="230.1">333-2SYGD/S530-E2-L</text>
<text x="420.5" y="238.8">330</text>
<text x="420.5" y="235.6">L2</text>
<text x="636.3" y="235.4">1K</text>
<text x="215.5" y="243.7">XH-3AW_C18428</text>
<text x="234.4" y="240.5">CN2</text>
<text x="289.7" y="244.2">GX817C</text>
<text x="289.7" y="241.3">U6</text>
<text x="322.5" y="245.7">CQ05W8J0103T5E</text>
<text x="322.5" y="242.5">R22</text>
<text x="602.2" y="244.3">C16</text>
<text x="618.1" y="244.3">C18</text>
<text x="255.2" y="249.5">1K</text>
<text x="255.2" y="246.3">R20</text>
<text x="530.4" y="247.8">C17</text>
<text x="530.6" y="251.3">1uF</text>
<text x="550.7" y="247.8">D2</text>
<text x="551.7" y="251.3">B360AE-13-F</text>
<text x="602.2" y="247.5">220uF</text>
<text x="618.1" y="247.5">220uF</text>
<text x="635.7" y="249.2">1uF</text>
<text x="635.7" y="246.1">C15</text>
<text x="215.5" y="275.4">XH-3AW_C18428</text>
<text x="234.4" y="272.2">CN3</text>
<text x="289.7" y="275.9">GX817C</text>
<text x="289.7" y="273">U7</text>
<text x="322.5" y="274.3">R23</text>
<text x="255.3" y="281.2">1K</text>
<text x="255.3" y="278">R21</text>
<text x="322.5" y="277.4">CQ05W8J0103T5E</text>
</g>
<g font-size="3.2" fill="#00f">
<text x="312.6" y="52.9" transform="rotate(-90 312.6 52.9)">1</text>
<text x="314" y="48.4" transform="rotate(-90 314 48.4)">VSS</text>
<text x="316.1" y="52.9" transform="rotate(-90 316.1 52.9)">2</text>
<text x="317.5" y="48.4" transform="rotate(-90 317.5 48.4)">VDD</text>
<text x="319.7" y="52.9" transform="rotate(-90 319.7 52.9)">3</text>
<text x="321.1" y="48.4" transform="rotate(-90 321.1 48.4)">V0</text>
<text x="323.2" y="52.9" transform="rotate(-90 323.2 52.9)">4</text>
<text x="324.6" y="48.4" transform="rotate(-90 324.6 48.4)">RS</text>
<text x="326.7" y="52.9" transform="rotate(-90 326.7 52.9)">5</text>
<text x="328.1" y="48.4" transform="rotate(-90 328.1 48.4)">RW</text>
<text x="330.2" y="52.9" transform="rotate(-90 330.2 52.9)">6</text>
<text x="331.6" y="48.4" transform="rotate(-90 331.6 48.4)">E</text>
<text x="333.8" y="52.9" transform="rotate(-90 333.8 52.9)">7</text>
<text x="335.2" y="48.4" transform="rotate(-90 335.2 48.4)">DB0</text>
<text x="337.3" y="52.9" transform="rotate(-90 337.3 52.9)">8</text>
<text x="338.7" y="48.4" transform="rotate(-90 338.7 48.4)">DB1</text>
<text x="340.8" y="52.9" transform="rotate(-90 340.8 52.9)">9</text>
<text x="342.2" y="48.4" transform="rotate(-90 342.2 48.4)">DB2</text>
<text x="345.8" y="48.4" transform="rotate(-90 345.8 48.4)">DB3</text>
<text x="349.3" y="48.4" transform="rotate(-90 349.3 48.4)">DB4</text>
<text x="352.8" y="48.4" transform="rotate(-90 352.8 48.4)">DB5</text>
<text x="356.3" y="48.4" transform="rotate(-90 356.3 48.4)">DB6</text>
<text x="359.9" y="48.4" transform="rotate(-90 359.9 48.4)">DB7</text>
<text x="363.4" y="48.4" transform="rotate(-90 363.4 48.4)">A</text>
<text x="366.9" y="48.4" transform="rotate(-90 366.9 48.4)">K</text>
<text x="344.3" y="54.9" transform="rotate(-90 344.3 54.9)">10</text>
<text x="347.9" y="54.9" transform="rotate(-90 347.9 54.9)">11</text>
<text x="351.4" y="54.9" transform="rotate(-90 351.4 54.9)">12</text>
<text x="354.9" y="54.9" transform="rotate(-90 354.9 54.9)">13</text>
<text x="358.5" y="54.9" transform="rotate(-90 358.5 54.9)">14</text>
<text x="362" y="54.9" transform="rotate(-90 362 54.9)">15</text>
<text x="365.5" y="54.9" transform="rotate(-90 365.5 54.9)">16</text>
<text x="333.7" y="71.3" transform="rotate(-90 333.7 71.3)">NANO_D9</text>
<text x="326.6" y="73" transform="rotate(-90 326.6 73)">NANO_D10</text>
<text x="347.3" y="73.9" transform="rotate(-90 347.3 73.9)">NANO_D8</text>
<text x="350.9" y="73.9" transform="rotate(-90 350.9 73.9)">NANO_D7</text>
<text x="354.4" y="73.9" transform="rotate(-90 354.4 73.9)">NANO_D6</text>
<text x="357.9" y="73.9" transform="rotate(-90 357.9 73.9)">NANO_D5</text>
<text x="476" y="87">NANO_D12/MISO</text>
<text x="504.8" y="87.6">1</text>
<text x="508.3" y="89.3">1</text>
<text x="514.2" y="89.3">2</text>
<text x="517.7" y="87.6">2</text>
<text x="477.8" y="90.6">NANO_D13/SCK</text>
<text x="480.9" y="94.3">NANO_RESET</text>
<text x="504.8" y="91.1">3</text>
<text x="504.8" y="94.6">5</text>
<text x="508.3" y="92.9">3</text>
<text x="514.2" y="92.9">4</text>
<text x="517.7" y="94.6">6</text>
<text x="517.7" y="91.1">4</text>
<text x="528.8" y="90.6">NANO_D11/MOSI</text>
<text x="508.3" y="96.4">5</text>
<text x="514.2" y="96.4">6</text>
<text x="477.7" y="131.1">NANO_D8</text>
<text x="671.9" y="131.7">17</text>
<text x="729.6" y="131.7">1</text>
<text x="740.5" y="131.1">RX</text>
<text x="477.7" y="134.7">NANO_D9</text>
<text x="679.1" y="133.1">3V3OUT</text>
<text x="719.6" y="136.6">RXD</text>
<text x="719.8" y="133.1">TXD</text>
<text x="729.6" y="135.2">5</text>
<text x="740.5" y="134.7">TX</text>
<text x="477.7" y="138.2">NANO_D10</text>
<text x="477.7" y="141.7">NANO_D11/MOSI</text>
<text x="671.9" y="142.2">16</text>
<text x="679.1" y="143.7">USBDM</text>
<text x="719.6" y="143.7">DSR</text>
<text x="719.8" y="140.1">DTR</text>
<text x="729.6" y="142.2">9</text>
<text x="729.6" y="138.7">2</text>
<text x="765.2" y="143.5">NANO_RESET</text>
<text x="477.7" y="145.2">NANO_D12/MISO</text>
<text x="477.7" y="148.8">NANO_D13/SCK</text>
<text x="671.9" y="149.3">15</text>
<text x="720.1" y="147.2">RTS</text>
<text x="729.6" y="149.3">11</text>
<text x="729.6" y="145.8">3</text>
<text x="626.6" y="154.9" transform="rotate(-90 626.6 154.9)">5</text>
<text x="679.1" y="150.7">USBDP</text>
<text x="719.3" y="154.2">DCD</text>
<text x="720.1" y="150.7">CTS</text>
<text x="729.6" y="152.8">10</text>
<text x="625.6" y="161.3">VCC</text>
<text x="722.9" y="157.8">RI</text>
<text x="729.6" y="156.4">6</text>
<text x="477.7" y="162.9">NANO_A0</text>
<text x="477.7" y="166.4">NANO_A1</text>
<text x="628.3" y="164.8">D-</text>
<text x="671.9" y="163.4">19</text>
<text x="679.1" y="164.8">RESET</text>
<text x="715.5" y="164.8">CBUS0</text>
<text x="729.6" y="166.9">22</text>
<text x="729.6" y="163.4">23</text>
<text x="136.2" y="168.9" transform="rotate(-90 136.2 168.9)">8</text>
<text x="143.3" y="168.9" transform="rotate(-90 143.3 168.9)">6</text>
<text x="146.8" y="168.9" transform="rotate(-90 146.8 168.9)">5</text>
<text x="477.7" y="169.9">NANO_A2</text>
<text x="477.7" y="173.5">NANO_A3</text>
<text x="624.9" y="171.9">GND</text>
<text x="627.2" y="168.3">D+</text>
<text x="671.9" y="170.5">27</text>
<text x="679.1" y="171.9">OSCI</text>
<text x="715.5" y="171.9">CBUS2</text>
<text x="715.5" y="168.3">CBUS1</text>
<text x="729.6" y="170.5">13</text>
<text x="729.6" y="174">14</text>
<text x="46.2" y="174.3" transform="rotate(-90 46.2 174.3)">1</text>
<text x="53.3" y="174.3" transform="rotate(-90 53.3 174.3)">2</text>
<text x="55.4" y="179.3">5</text>
<text x="138" y="176" transform="rotate(-90 138 176)">INP</text>
<text x="148.6" y="176" transform="rotate(-90 148.6 176)">INT</text>
<text x="477.7" y="177">NANO_A4</text>
<text x="542" y="177.5">4</text>
<text x="558.1" y="177.5">3</text>
<text x="626.6" y="178.1" transform="rotate(-90 626.6 178.1)">5</text>
<text x="715.5" y="178.9">CBUS4</text>
<text x="715.5" y="175.4">CBUS3</text>
<text x="729.6" y="177.5">12</text>
<text x="138" y="185.4" transform="rotate(-90 138 185.4)">INM</text>
<text x="141.5" y="185.4" transform="rotate(-90 141.5 185.4)">COM VPS</text>
<text x="145" y="185.4" transform="rotate(-90 145 185.4)">OFS ENB</text>
<text x="148.6" y="185.4" transform="rotate(-90 148.6 185.4)">OUT</text>
<text x="217.3" y="182.8">1</text>
<text x="220.8" y="184.6">NC</text>
<text x="234.7" y="184.6">NC</text>
<text x="240.8" y="182.8">8</text>
<text x="363.3" y="180.5">NANO_A6</text>
<text x="363.3" y="184">NANO_A7</text>
<text x="477.7" y="180.5">NANO_A5</text>
<text x="477.7" y="184">NANO_RESET</text>
<text x="542" y="184.6">2</text>
<text x="558.1" y="184.6">1</text>
<text x="671.9" y="181">28</text>
<text x="679.1" y="182.5">OSCO</text>
<text x="721.8" y="186">NC</text>
<text x="729.6" y="184.6">8</text>
<text x="46.2" y="186.9" transform="rotate(-90 46.2 186.9)">4</text>
<text x="53.3" y="186.9" transform="rotate(-90 53.3 186.9)">3</text>
<text x="136.2" y="188.9" transform="rotate(-90 136.2 188.9)">1</text>
<text x="139.7" y="188.9" transform="rotate(-90 139.7 188.9)">2</text>
<text x="143.3" y="188.9" transform="rotate(-90 143.3 188.9)">3</text>
<text x="146.8" y="188.9" transform="rotate(-90 146.8 188.9)">4</text>
<text x="217.3" y="186.3">2</text>
<text x="217.3" y="189.9">3</text>
<text x="220.8" y="188.1">-IN</text>
<text x="220.8" y="191.6">+IN</text>
<text x="232.4" y="188.1">+VS</text>
<text x="232.5" y="191.6">OUT</text>
<text x="240.8" y="189.9">6</text>
<text x="240.8" y="186.3">7</text>
<text x="274.8" y="189.3">NANO_A0</text>
<text x="477.7" y="191.1">NANO_D0/RX</text>
<text x="518.3" y="191.1">RX</text>
<text x="671.9" y="188.1">26</text>
<text x="679.1" y="189.5">TEST</text>
<text x="721.8" y="189.5">NC</text>
<text x="729.6" y="188.1">24</text>
<text x="217.3" y="193.4">4</text>
<text x="220.8" y="195.2">-VS</text>
<text x="234.7" y="195.2">NC</text>
<text x="240.8" y="193.4">5</text>
<text x="477.7" y="194.6">NANO_D1/TX</text>
<text x="518.3" y="194.6">TX</text>
<text x="477.7" y="198.2">NANO_D2</text>
<text x="477.7" y="201.7">NANO_D3</text>
<text x="477.7" y="205.2">NANO_D4</text>
<text x="477.7" y="208.7">NANO_D5</text>
<text x="477.7" y="212.3">NANO_D6</text>
<text x="477.7" y="215.8">NANO_D7</text>
<text x="524.6" y="234">2</text>
<text x="524.6" y="237.5">3</text>
<text x="568.3" y="237.5">2</text>
<text x="571.8" y="239.3">OUT</text>
<text x="583.6" y="239.3">OUT</text>
<text x="591.8" y="237.5">4</text>
<text x="524.6" y="241">1</text>
<text x="568.3" y="241">3</text>
<text x="571.8" y="242.8">IN</text>
<text x="235.5" y="249.8">1</text>
<text x="239" y="248.1">1</text>
<text x="239" y="251.6">2</text>
<text x="348.9" y="247.5">NANO_D2</text>
<text x="235.5" y="253.4">2</text>
<text x="235.5" y="256.9">3</text>
<text x="239" y="255.1">3</text>
<text x="235.5" y="281.6">1</text>
<text x="239" y="279.8">1</text>
<text x="348.9" y="279.3">NANO_D3</text>
<text x="235.5" y="285.1">2</text>
<text x="239" y="283.4">2</text>
<text x="239" y="286.9">3</text>
<text x="235.5" y="288.6">3</text>
</g>
<g font-size="3.2" fill="#f00">
<text x="698.9" y="126.4" transform="rotate(-90 698.9 126.4)">20</text>
<text x="705.9" y="126.4" transform="rotate(-90 705.9 126.4)">4</text>
<text x="700.3" y="136.1" transform="rotate(-90 700.3 136.1)">VCC</text>
<text x="707.4" y="140" transform="rotate(-90 707.4 140)">VCCIO</text>
<text x="139.7" y="168.9" transform="rotate(-90 139.7 168.9)">7</text>
</g>
<g font-size="3.2">
<text x="696.8" y="190.9" transform="rotate(-90 696.8 190.9)">AGND</text>
<text x="703.8" y="190.9" transform="rotate(-90 703.8 190.9)">GND</text>
<text x="707.4" y="190.9" transform="rotate(-90 707.4 190.9)">GND</text>
<text x="710.9" y="190.9" transform="rotate(-90 710.9 190.9)">GND</text>
<text x="702.4" y="196.1" transform="rotate(-90 702.4 196.1)">7</text>
<text x="695.4" y="198.1" transform="rotate(-90 695.4 198.1)">25</text>
<text x="705.9" y="198.1" transform="rotate(-90 705.9 198.1)">18</text>
<text x="709.5" y="198.1" transform="rotate(-90 709.5 198.1)">21</text>
<text x="568.3" y="234">1</text>
<text x="571.8" y="235.7">GND/ADJ</text>
</g>
<g font-size="2.5" fill="#f00">
<text x="416.7" y="123.5" transform="rotate(-90 416.7 123.5)">4</text>
<text x="423.7" y="125.1" transform="rotate(-90 423.7 125.1)">18</text>
<text x="418.5" y="133.3" transform="rotate(-90 418.5 133.3)">VCC</text>
<text x="425.6" y="134.9" transform="rotate(-90 425.6 134.9)">AVCC</text>
</g>
<g font-size="2.5" fill="#00f">
<text x="469.8" y="131.7">12</text>
<text x="437" y="133.5">(CLKO/ICP1/PTCXY)PB0</text>
<text x="443.8" y="137">(OC1A/PTCXY)PB1</text>
<text x="469.8" y="135.2">13</text>
<text x="382.3" y="142.2">20</text>
<text x="437.7" y="140.6">(OC1B/SS0/PTCXY)PB2</text>
<text x="469.8" y="138.7">14</text>
<text x="469.8" y="142.2">15</text>
<text x="388.4" y="144.1">AREF</text>
<text x="426.5" y="144.1">(MOSI0/TXD1/OC2A/PTCXY)PB3</text>
<text x="434.4" y="147.6">(MISO0/RXD1/PTCXY)PB4</text>
<text x="469.8" y="145.8">16</text>
<text x="469.8" y="149.3">17</text>
<text x="436.2" y="151.1">(XCK0/SCK0/PTCXY)PB5</text>
<text x="442.4" y="154.7">(XTAL1/TOSC1)PB6</text>
<text x="471.4" y="152.8">7</text>
<text x="442.4" y="158.2">(XTAL2/TOSC2)PB7</text>
<text x="471.4" y="156.4">8</text>
<text x="436" y="165.3">(MISO1/ADC0/PTCY)PC0</text>
<text x="469.8" y="163.4">23</text>
<text x="469.8" y="166.9">24</text>
<text x="382.3" y="174">3</text>
<text x="437.7" y="168.8">(SCK1/ADC1/PTCY)PC1</text>
<text x="445.5" y="172.3">(ADC2/PTCY)PC2</text>
<text x="469.8" y="170.5">25</text>
<text x="469.8" y="174">26</text>
<text x="382.3" y="177.5">6</text>
<text x="388.4" y="175.8">PE0(PTCXY/SDA1/ICP4/ACO)</text>
<text x="388.4" y="179.4">PE1(PTCXY/SCL1/T4)</text>
<text x="437.5" y="179.4">(SDA0/ADC4/PTCY)PC4</text>
<text x="445.5" y="175.8">(ADC3/PTCY)PC3</text>
<text x="469.8" y="177.5">27</text>
<text x="382.3" y="184.6">22</text>
<text x="382.3" y="181">19</text>
<text x="388.4" y="182.9">PE2(PTCY/ADC6/ICP3/SS1)</text>
<text x="438" y="182.9">(SCL0/ADC5/PTCY)PC5</text>
<text x="469.8" y="181">28</text>
<text x="469.8" y="184.6">29</text>
<text x="388.4" y="186.4">PE3(PTCY/ADC7/T3/MOSI1)</text>
<text x="449.7" y="186.4">(RESET#)PC6</text>
<text x="469.8" y="191.6">30</text>
<text x="435.6" y="193.5">(RXD0/OC3A/PTCXY)PD0</text>
<text x="435.8" y="197">(TXD0/OC4A/PTCXY)PD1</text>
<text x="469.8" y="195.2">31</text>
<text x="428.4" y="200.5">(OC3B/OC4B/INT0/PTCXY)PD2</text>
<text x="469.8" y="198.7">32</text>
<text x="471.4" y="202.2">1</text>
<text x="436.5" y="204.1">(OC2B/INT1/PTCXY)PD3</text>
<text x="439.6" y="207.6">(XCK0/T0/PTCXY)PD4</text>
<text x="471.4" y="205.7">2</text>
<text x="471.4" y="209.3">9</text>
<text x="436.3" y="214.6">(OC0A/AIN0/PTCXY)PD6</text>
<text x="439.4" y="211.1">(OC0B/T1/PTCXY)PD5</text>
<text x="469.8" y="212.8">10</text>
<text x="444.4" y="218.2">(AIN1/PTCXY)PD7</text>
<text x="469.8" y="216.3">11</text>
<text x="279.6" y="248.1">1</text>
<text x="302.4" y="248.1">4</text>
<text x="279.6" y="255.1">2</text>
<text x="302.4" y="255.1">3</text>
<text x="279.6" y="279.8">1</text>
<text x="302.4" y="279.8">4</text>
<text x="279.6" y="286.9">2</text>
<text x="302.4" y="286.9">3</text>
</g>
<g font-size="2.5">
<text x="422" y="220.6" transform="rotate(-90 422 220.6)">GND</text>
<text x="425.6" y="220.6" transform="rotate(-90 425.6 220.6)">GND</text>
<text x="420.2" y="226.7" transform="rotate(-90 420.2 226.7)">5</text>
<text x="423.7" y="226.7" transform="rotate(-90 423.7 226.7)">21</text>
</g>
</svg>
